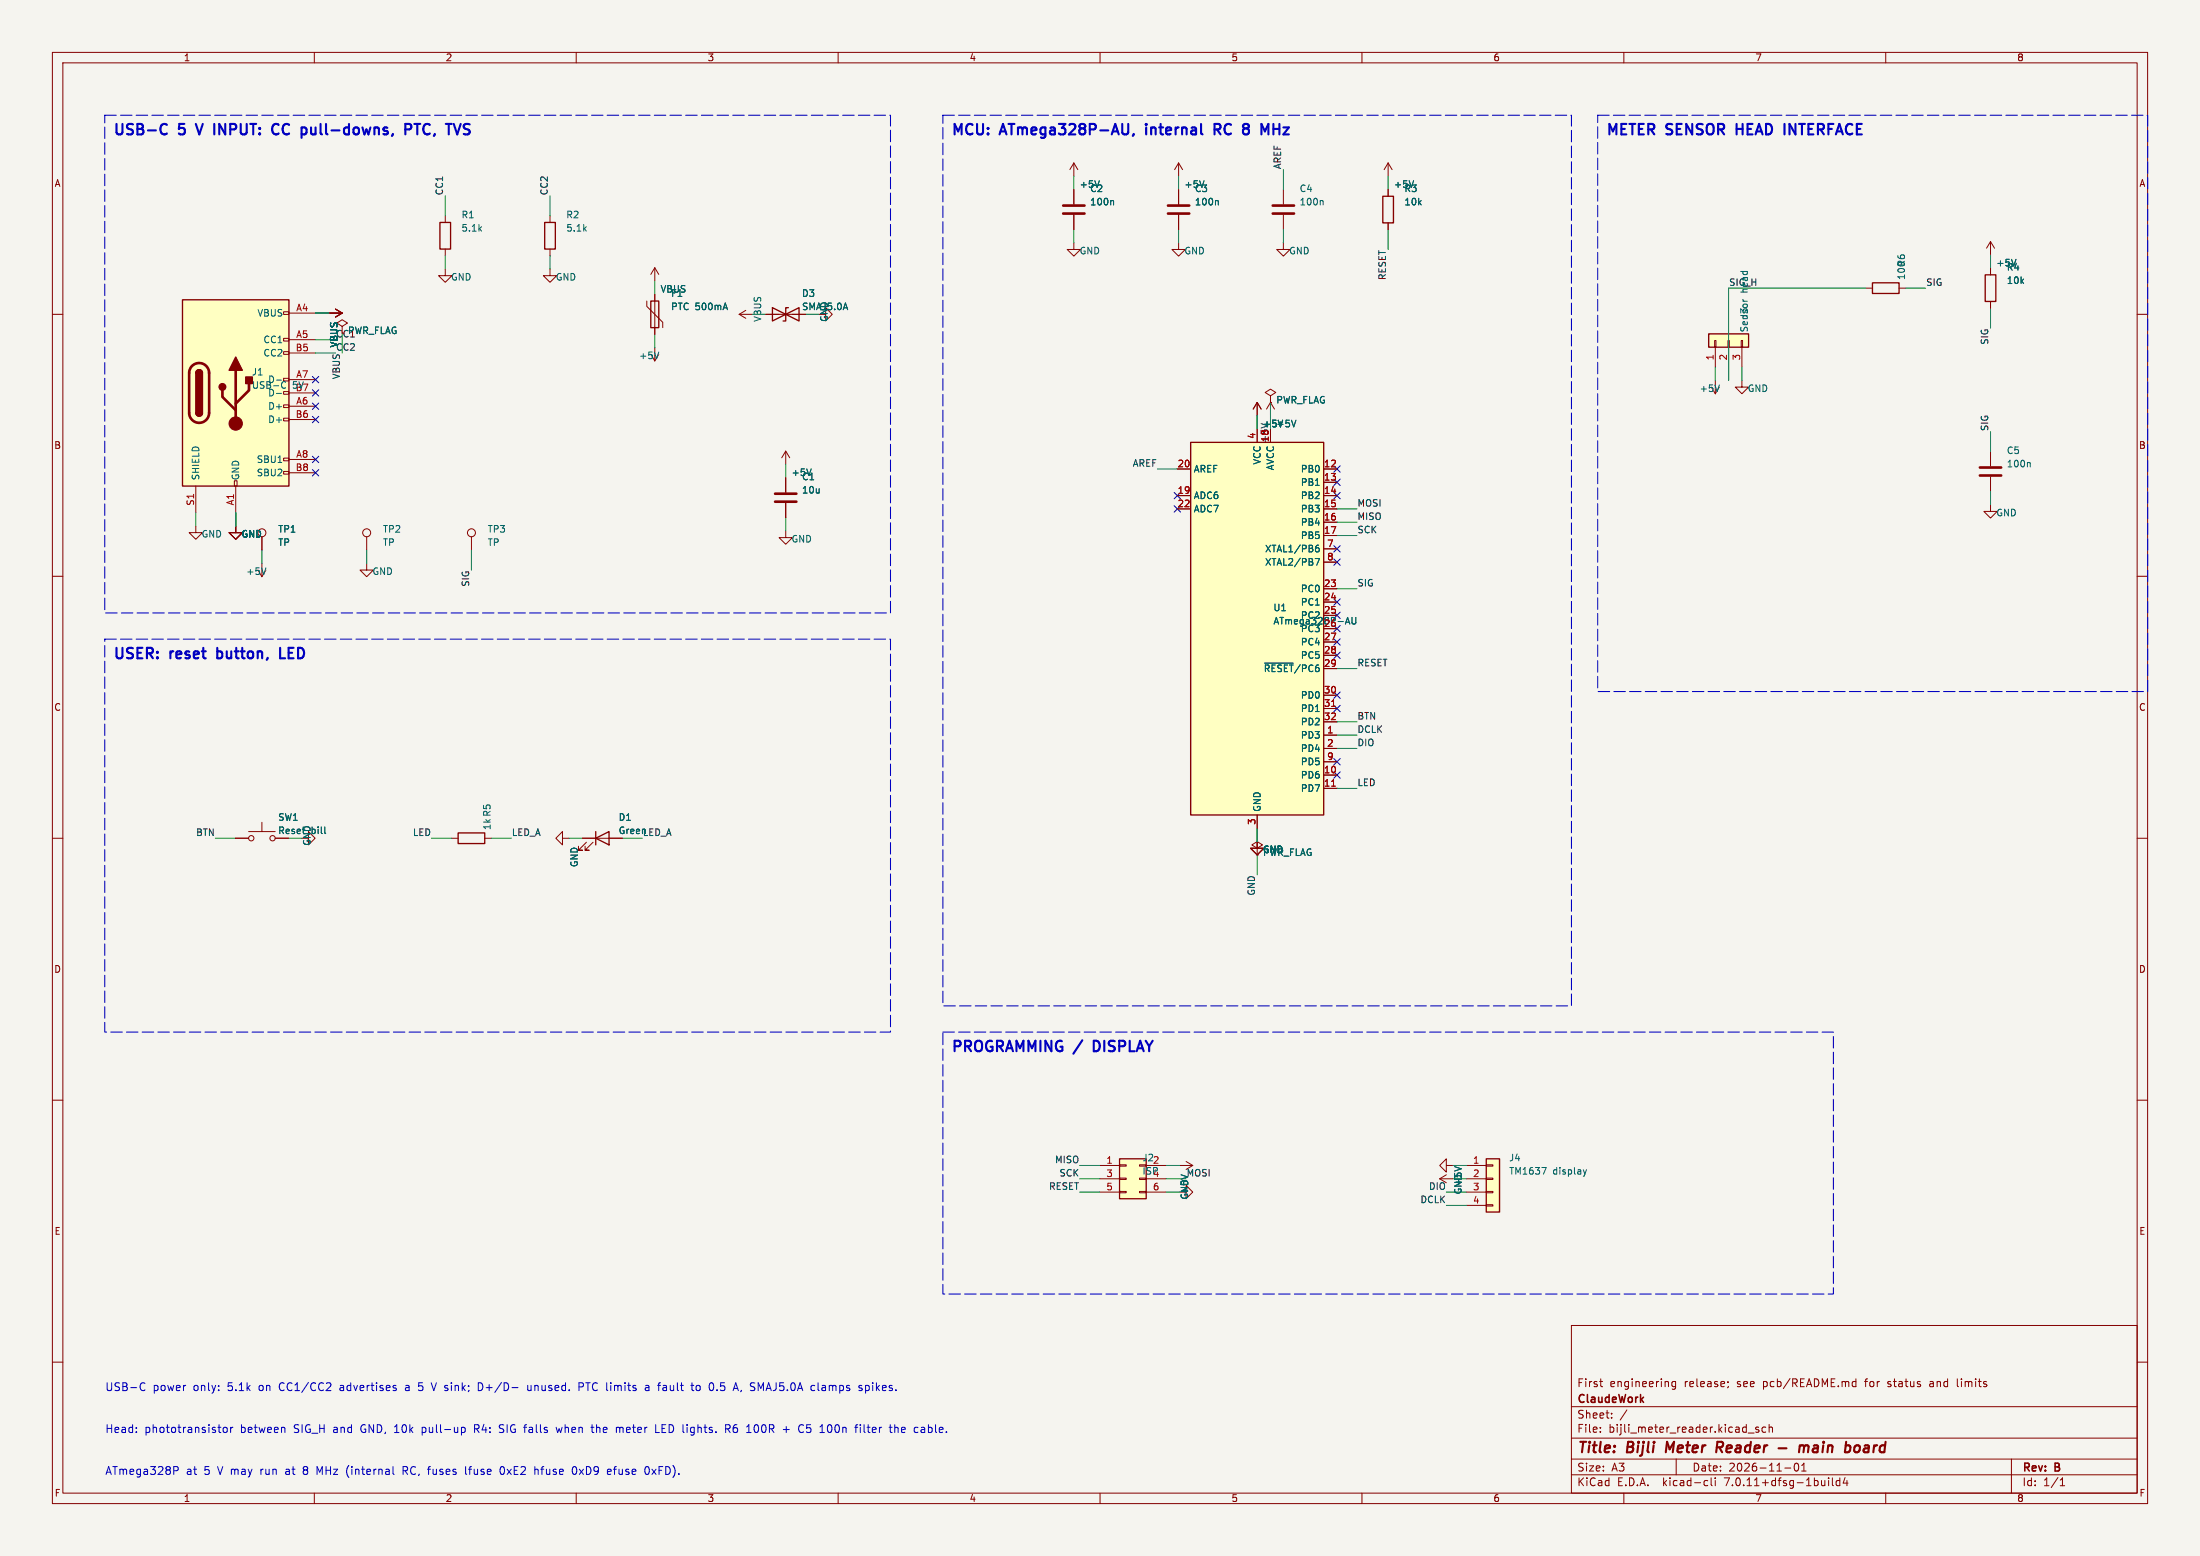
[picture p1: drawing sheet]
<svg xmlns="http://www.w3.org/2000/svg" width="420mm" height="297mm" viewBox="0 0 420 297" stroke-linecap="round" stroke-linejoin="round" font-family="sans-serif">
<path d="M0 0h420v297h-420z" fill="#f5f4ef" stroke="#f5f4ef" stroke-width=".19"/>
<g fill="none" stroke="#840000" stroke-width=".19">
<path d="M10 10h400v277h-400zM12 12h396v273h-396zM60 10v2M110 10v2M160 10v2M210 10v2M260 10v2M310 10v2M360 10v2M205 31.1l-.8 1.3M205 31.1v2.5M205 36.2v2.8"/>
<path d="M205 31.1l.8 1.3M225 31.1l-.8 1.3M225 31.1v2.5M225 36.2v2.8M225 31.1l.8 1.3M245 36.2v2.8M265 31.1l-.8 1.3M265 31.1v2.5M265 36.2v1.3M265 31.1l.8 1.3M10 60h2M54.1 59.5h1.1v.5h-1.1z"/>
<path d="M55.2 59.8h5M62.8 59.8h2.5M64 59l1.3 .8M65.3 59.8l-1.3 .7M85 51.3v1.3h1.3l-1.3 1.3-1.3-1.3h1.3M85 41.2v1.3M85 47.5v1.3M105 51.3v1.3h1.3l-1.3 1.3-1.3-1.3h1.3M105 41.2v1.3M105 47.5v1.3M123.5 57.5v1l3 3v1M125 51.1v2.5"/>
<path d="M125 56.2v7.6M125 51.1l-.8 1.3M125 51.1l.8 1.3M141.1 60h2.5M141.1 60l1.3 .8M142.4 59.2l-1.3 .8M146.2 60h7.6M156.3 60h1.3v-1.3l1.3 1.3-1.3 1.3v-1.3M205 46.3v1.3h1.3l-1.3 1.3-1.3-1.3h1.3M205 41v2.8M225 46.3v1.3h1.3l-1.3 1.3-1.3-1.3h1.3M225 41v2.8"/>
<path d="M245 46.3v1.3h1.3l-1.3 1.3-1.3-1.3h1.3M245 41v2.8M265 42.5v1.3M356.2 55h1.3M362.5 55h1.3M380 46.1v2.5M380 51.2v1.3M380 57.5v1.3M380 46.1l-.8 1.3M380 46.1l.8 1.3M408 60h2M54.1 79.8h1.1v.5h-1.1z"/>
<path d="M54.1 77.3h1.1v.5h-1.1zM54.1 74.7h1.1v.6h-1.1zM54.1 72.2h1.1v.5h-1.1zM54.1 67.1h1.1v.5h-1.1zM54.1 64.6h1.1v.5h-1.1zM55.2 64.8h5M55.2 77.5h5M55.2 72.5h5M55.2 67.4h5M55.2 75h5M65.3 62.3l1-.6-1-.7-1 .7 1 .6v1.3M125 66.3v2.6l.8-1.3"/>
<path d="M240 76.8v2.6M240 76.8l-.8 1.3M240 76.8l.8 1.3M242.5 75.6l1.1-.7-1.1-.6-1 .6 1 .7v1.2M242.5 76.8h.1M242.5 76.8l-.7 1.3M242.5 76.8v2.6M242.5 76.8l.8 1.3M327.3 65h.3v1.3h-.3zM327.5 66.3v3.8M327.5 72.6v2.6l.7-1.3M329.9 65h.2v1.3h-.2z"/>
<path d="M330 66.3v3.8M332.4 65h.3v1.3h-.3zM332.5 72.6v1.3h1.3l-1.3 1.3-1.2-1.3h1.2M332.5 66.3v3.8M37.4 92.8v5.1M44.7 91.8h.6v1h-.6zM45 92.8v5.1M54.1 90h1.1v.5h-1.1zM54.1 87.4h1.1v.6h-1.1zM55.2 87.7h5M55.2 80.1h5M55.2 90.2h5"/>
<path d="M150 86.1v2.6M150 91.2v2.8M150 96v2.8M150 86.1l-.8 1.3M150 86.1l.8 1.3M224.8 89.5h2.5M224.8 94.6h2.5M224.8 97.1h2.5M240 81.9v2.5M252.7 89.5h2.5M252.7 92.1h2.5M252.7 94.6h2.5"/>
<path d="M252.7 97.1h2.5M252.7 99.7h2.5M380 96.4v1.2h1.3l-1.3 1.3-1.3-1.3h1.3M380 86.2v2.8M380 91v2.8M10 110h2M37.4 100.4v1.3h1.2l-1.2 1.2-1.3-1.2h1.3M45 100.4v1.3h1.3l-1.3 1.2-1.3-1.2h1.3M50 102.5v2.5M50 107.5v2.6l.8-1.3M70 107.5v1.3h1.3l-1.3 1.3-1.3-1.3h1.3M70 102.5v2.5"/>
<path d="M90 102.5v2.5M150 101.4v1.2h1.3l-1.3 1.3-1.3-1.3h1.3M252.7 102.2h2.5M252.7 112.4h2.5M252.7 114.9h2.5M252.7 117.5h2.5M252.7 104.8h2.5M252.7 107.3h2.5M408 110h2M252.7 122.5h2.5M252.7 125.1h2.5M252.7 127.6h2.5"/>
<path d="M252.7 132.7h2.5M252.7 135.2h2.5M252.7 137.8h2.5M10 160h2M44.9 160h2.6M47.5 158.7h5M50 157v1.7M52.5 160h2.6M57.6 160h1.3v-1.3l1.3 1.3-1.3 1.3v-1.3M86.2 160h1.3M92.5 160h1.3M107.4 160v-1.3l-1.3 1.3 1.3 1.3v-1.3h1.3"/>
<path d="M111.2 160h7.6M240 155.6v2.5M252.7 140.3h2.5M252.7 147.9h2.5M252.7 150.5h2.5M252.7 142.9h2.5M252.7 145.4h2.5M408 160h2M112 160.8l-1.6 1.5h.8h-.8v-.8M113.2 160.8l-1.5 1.5h.8h-.8v-.8M240 160.6v1.3h1.3l-1.3 1.3-1.3-1.3h1.3l1-.6-1-.7-1 .7 1 .6v1.3M240 163.2h.1"/>
<path d="M10 210h2M408 210h2M209.9 222.5h3.8M209.9 225h3.8M209.9 227.5h3.8M213.7 227.4h1.3v.3h-1.3zM213.7 224.9h1.3v.2h-1.3zM213.7 222.3h1.3v.3h-1.3zM217.5 227.4h1.3v.3h-1.3zM217.5 224.9h1.3v.2h-1.3zM218.8 222.5h3.8M218.8 225h3.8"/>
<path d="M218.8 227.5h3.8M225.2 227.5h1.2v-1.2l1.3 1.2-1.3 1.3v-1.3M225.2 222.5h2.5M226.4 221.7l1.3 .8M227.7 222.5l-1.3 .7M274.8 225h2.6M274.8 225l1.3 .8M276.1 222.5v-1.3l-1.3 1.3 1.3 1.2v-1.2h1.3M276.1 224.2l-1.3 .8M279.9 222.5h3.8M279.9 225h3.8M279.9 227.5h3.8"/>
<path d="M279.9 230.1h3.8M283.7 230h1.3v.2h-1.3zM283.7 227.4h1.3v.3h-1.3zM283.7 224.9h1.3v.2h-1.3zM283.7 222.3h1.3v.3h-1.3zM10 260h2M300 253h108v32h-108zM408 260h2M300 278.5h108M300 274.5h108M300 268.5h108M305.4 263.7h.5"/>
<path d="M305.5 273.2v.2M305.5 272.5v.1M305.7 264.6l.2 .1M307.7 270.5v.2M307.7 269.8v.1M310.6 269.1l-1.3 1.9M319.9 263.8l-.5-.1-.2 .3 .1 .6h.6M319.9 263.7v1.2l-.3 .3-.4-.1M320 278.5v3M329.9 263.8v.1M329.9 264.6l-.1 .3M333.7 273.5h1.2"/>
<path d="M335.7 272.5l-.3-.1-.2 .2v.2l.5 .2v.3h-.5M337.1 272.5l-.4-.1-.3 .3 .1 .6h.6M337.7 272.5l.2-.1 .4 .1 .1 .9M337.7 271.9v1.5M342.7 279.4l.2-.1a.8 .8 0 0 1 .5 .7 .8 .8 0 0 1-.5 .8 1 1 0 0 1-.2-1.4zM343.9 279.7l.5-.4v1.5M353.7 263.8h.6M353.7 264.6h.6M354.3 263.2v1.5M368.4 264.2v.4M373.7 263.2v1.3l.2 .2M384 278.5v6.5"/>
<path d="M60 285v2M110 285v2M160 285v2M210 285v2M260 285v2M300 281.5h108M310 285v2M325.6 282.6l.4 .1M326 283.5l-.4 .1M326.7 282.1v1.3l.2 .2M327.4 282.1v.1M327.4 282.6v1"/>
<path d="M340.7 280.2h1.2M343.9 280.8h.9M349.1 282.1v.1M349.1 282.6v1M349.8 282.1v1.3l.2 .2M351.2 282.7l-.4-.1-.3 .3 .2 .6h.5M351.2 282.1v1.5M352.2 282l-.3 1.1h.9M352.6 282.6v1M360 285v2M393.3 283.6h.9M393.3 282.5l.4-.4v1.5"/>
<circle cx="50" cy="101.7" r=".76"/>
<circle cx="70" cy="101.7" r=".76"/>
<circle cx="90" cy="101.7" r=".76"/>
<circle cx="48" cy="160" r=".51"/>
<circle cx="52" cy="160" r=".51"/>
</g>
<path d="M318.3 275.2l-.3 2M328.2 276.3l.6 .9M328.6 275.2h-.7l-.3 2M328.7 276.2l-1 .1M339.5 276.4h1.6M343.6 276.1a.49 .49 0 0 1 .8 .1M343.6 275.9l-.2 1.3M344.4 276.2a.5 .5 0 0 1 .8-.2l-.1 1.2M344.4 276.2l-.1 1M354.1 276.1a.52 .52 0 0 1 .6-.2 .52 .52 0 0 1 .4 .4l-.1 .5a.6 .6 0 0 1-.9 .3" fill="none" stroke="#840000" stroke-width=".4"/>
<g fill="none" stroke="#006464" stroke-width=".19">
<path d="M209.9 34.5l-.5 1.3M212.4 38.3l.2 .2v.6M229.9 34.5l-.5 1.3M232.4 38.3l.2 .2v.6M252.4 38.3l.2 .2v.6M269.9 34.5l-.5 1.3M332.7 57.1l.1 .3M384.9 49.5l-.5 1.3M52.8 75.1h.9M54 72.9l.5 .1M54.5 74l-.5 .1M125.8 67.2l-.5 1.3"/>
<path d="M328.2 73.5l-.4 1.2M154.9 89.5l-.5 1.3M247.4 80.2l-.4 1.3M387.4 88.3l.2 .2v.6M50.8 108.4l-.5 1.3M251.1 106.6h.8l-.5 1.3M251.2 104.7l.4-.1 .2 .2-.1 .5h-.3l-.2-.1M251.7 104.1h-.3l-.2 .3M257 118.8h.6M257.3 117.8l.4 1.3M258.1 117.8v1.1l.3 .2h.3l.1-.2v-1.1M241.4 126.6h5.5"/>
<path d="M62 158.9l.2 .2M225.5 224.2l1.2 .5M277.7 222.7l1.3 .4M294.3 222.8h.9l-.6 1.3M302.3 223.3l.3 .8M302.6 224.1l-.2 .3M302.9 223.3l-.3 .8"/>
</g>
<g fill="#ffffc2" stroke="#ffffc2" stroke-width=".19">
<path d="M283.7 221.2h2.6v10.2h-2.6z"/>
<path d="M213.7 221.2h5.1v7.6h-5.1z"/>
<path d="M227.3 84.4h25.4v71.2h-25.4z"/>
<path d="M326.2 63.7h7.6v2.6h-7.6z"/>
<path d="M34.8 57.2h20.4v35.6h-20.4z"/>
</g>
<g fill="none" stroke="#840000" stroke-width=".25">
<path d="M264 37.5h2v5h-2zM34.8 57.2h20.4v35.6h-20.4zM84 42.5h2v5h-2zM104 42.5h2v5h-2zM124.2 57.5h1.6v5h-1.6zM147.5 58.7v2.6l5-2.6v2.6zM150.5 58.7h-.5v2.6h-.5M357.5 54h5v2h-5zM379 52.5h2v5h-2zM37.4 78.8a.64 .64 0 0 0 .6 .6 .64 .64 0 0 0 .6-.6M37.4 71.2a.64 .64 0 0 1 .6-.6 .64 .64 0 0 1 .6 .6M326.2 63.7h7.6v2.6h-7.6z"/>
<path d="M227.3 84.4h25.4v71.2h-25.4zM87.5 159h5v2h-5zM113.7 160l2.6-1.3v2.6zM113.7 158.7v2.6M213.7 221.2h5.1v7.6h-5.1zM283.7 221.2h2.6v10.2h-2.6z"/>
</g>
<path d="M254.2 134.8h.7M254.2 150.1h.7" fill="none" stroke="#a90000" stroke-width=".19"/>
<g fill="none" stroke="#840000" stroke-width=".51">
<path d="M203 39.2h4M223 39.2h4M243 39.2h4M203 40.8h4M223 40.8h4M243 40.8h4M36.7 69.8a1.9 1.9 0 0 1 2-.4 1.9 1.9 0 0 1 1.2 1.8v7.6a1.91 1.91 0 0 1-1.9 1.9 1.91 1.91 0 0 1-1.9-1.9v-7.8l.2-.6zM42.5 74.5v1.3l2.5 2.5M45 70.7v10.1M47.5 73.2v1.3l-2.5 2.5M148 95.8h4M148 94.2h4"/>
<path d="M378 90.8h4M378 89.2h4"/>
</g>
<g fill="#840000" stroke="#840000" stroke-width=".25">
<path d="M37.4 78.8h1.2a.64 .64 0 0 1-.6 .6 .64 .64 0 0 1-.6-.6z"/>
<path d="M37.4 71.2h1.2v7.6h-1.2z"/>
<path d="M37.6 70.7a.64 .64 0 0 1 .7-.1 .64 .64 0 0 1 .3 .6h-1.2z"/>
<path d="M45 68.1l1.3 2.6h-2.6z"/>
<path d="M46.9 72h1.3v1.2h-1.3z"/>
<circle cx="42.5" cy="73.9" r=".63"/>
</g>
<circle cx="45" cy="80.8" r="1.27" fill="#840000" stroke="#840000" stroke-width=".19"/>
<g fill="none" stroke="#0000c2" stroke-width=".4">
<path d="M31 23.7a.7 .7 0 0 1 .9 .1M31.9 25.5a.7 .7 0 0 1-.9 .1M37.4 23.7l.6 2M52.3 23.7a.7 .7 0 0 1 .9 .1M53.2 25.5a.7 .7 0 0 1-.9 .1M59.4 25.4l.3 .3 .4-.1M77.4 24.7h.7a.54 .54 0 0 0 .4-.5 .54 .54 0 0 0-.4-.5h-.7v2M79.1 23.7h1.1M79.7 23.7v2M88.5 24.2a.96 .96 0 0 0 1 .6 .48 .48 0 0 1 .2 .5 .48 .48 0 0 1-.4 .4l-.8-.1M89.7 23.7h-.8l-.4 .3M215.4 23.7v1.6l-.4 .4"/>
<path d="M216.4 25.6l-.2 .3M218.8 23.7v.1M218.8 24.3v1.4M218.8 23.7h.1l-.1 .1M232.3 24.7l.7 1M232.8 23.7h-.9v2M232.8 24.6l-.9 .1M238.3 23.8v.5M238.3 24.7v.8M243.1 24.6h1.1M243.1 23.7v2M331.5 23.7v2"/>
<path d="M331.5 24.6h1.2M41.5 123.7v2M41.5 125.6l.2 .1M41.7 124.3l-.2 .1M53.5 123.7v2h.9M209.3 198.7h-.5v2h.5"/>
</g>
<g fill="none" stroke="#0000c2" stroke-width=".19">
<path d="M27 264l.4-.1 .3 .2M27.7 265.3l-.3 .1h-.4M33.2 279.9h.5l.3 .3-.1 .5h-.7M41.6 272.4h.6M42 273.4h.2M42.7 272.5l.4-.1 .3 .3v.5l-.3 .2h-.4l-.1-.2zM44 272.4v1M44.5 272.4l-.3 .1-.2 .2M66.6 279.7l-.4 .7M75.6 265v.4M77.5 264.9v.5M77.5 279.9h-.5v1.5"/>
<path d="M79.9 265.3l.2 .1M80.6 272.4v1.5M80.6 273.4h.1M80.7 263.9h-.7l-.1 .8 .2-.2M80.7 272.4l-.1 .1M82.3 263.9l.5 1.5M88.1 272.5l.4-.1 .3 .3-.1 .7h-.6M88.9 279.9v1.3l.2 .2M90.6 272.7h.6M91.2 271.9h-.6v1.5M92 264.2l-.3-.3h-.4v1.5h.4l.3-.2M95.3 273.4h.6"/>
<path d="M96 271.9h-.4l-.3 .3 .2 .4 .4 .1M97.7 264.9h1.2M100.7 264.4l.1 1h.4l.2-.1M101.4 264.4v1M106.2 272.4l.3 1 .2-.7 .3 .7M109.6 279.9a.8 .8 0 0 1 .5 .8 .8 .8 0 0 1-.5 .7M110.5 264.7h.7l.2-.3-.1-.3-.2-.2h-.6v1.5M112.8 272.4h.6M113.1 273.4h.3M117.5 279.9l-.2 .3v1.2M117.9 272.4h.2l.2 .3M118.3 272.7v.7"/>
<path d="M118.7 272.4h-.2l-.2 .3M123.2 264.5h.6l.1 .9M123.9 264.8l-.5 .1a.29 .29 0 0 0-.2 .3 .29 .29 0 0 0 .2 .2h.5M125.2 273.4h.7M126.7 265.4h.4M126.7 264.9h.4M126.7 264.4l.5 .1M131.9 264.4h.6M132.3 265.4h.2M133.7 264.7l-.3-.3-.4 .1-.1 .2 .1 .7h.4l.3-.2M136.9 265.3v.1M138.5 272.7h.7l.2-.3-.1-.3-.2-.2h-.6v1.5"/>
<path d="M138.9 272.7l.5 .7M140.1 272.6l-.1 .2M140.2 272.1a1.17 1.17 0 0 0-.1 1.3M141.5 265.4l-.1 .3M144.3 271.9a.94 .94 0 0 0 0 1.5M149.5 272.9h1.2M154 273.3l.5 .1M154.7 271.9h-.7v.8l.5-.2M157.1 264.4l-.1 .1M157.1 264.9a.29 .29 0 0 0-.2 .3 .29 .29 0 0 0 .2 .2M158.3 271.9l.4 .2 .1 .4M158.8 272.9l-.1 .4-.4 .1"/>
<path d="M165 271.9v1.3l.2 .2M165.2 264.5l.5-.1 .3 .3-.2 .7h-.6M165.2 264.4v1.5M170.9 272.5h.5l.1 .9M172.3 272.4l-.2 .3v.5l.2 .2M172.8 272.8l-.7 .1M176.5 272.5v.9M176.5 273.4h-.1M176.5 272.8l-.1 .1M58 280.1v.3M58 280.7v.6M61 281l-.5-1.1v1.5"/>
<path d="M66.2 281.4l.4 .6M77 280.7h.5M77.3 280.7l.5 .7M89.5 280.4h.5M89.7 280v1.4M95.7 280l.1-.1a.8 .8 0 0 1 .5 .8 .8 .8 0 0 1-.5 .7 1 1 0 0 1-.1-1.4zM102.3 280.4h.2l.2 .3v.7M103.2 280.4h.6M117.1 280.4h.6M123.8 280.1l.2 .4-.2 .8M124.5 280.4l.7 1M125.2 280.4l-.7 1"/>
</g>
<path d="M20 22h150v95h-150v-95M180 22h120v170h-120v-170M305 22h105v110h-105v-110M20 122h150v75h-150v-75M180 197h170v50h-170v-50" fill="none" stroke="#0000c2" stroke-width=".2" stroke-dasharray="2.2 .8"/>
<g fill="none" stroke="#009600" stroke-width=".19">
<path d="M85 37.4v3.8M105 37.4v3.8M205 33.6v2.6M225 33.6v2.6M245 32.4v3.8M265 33.6v2.6M60.2 59.8h2.6M85 48.8v2.5M105 48.8v2.5M125 53.6v2.6M143.6 60h2.6M205 43.8v2.5"/>
<path d="M225 43.8v2.5M245 43.8v2.5M265 43.8v3.8M356.2 55h-26.2v17.6M363.8 55h3.8M380 48.6v2.6M380 58.8v3.8M60.2 64.8h3.8M60.2 67.4h3.8M65.3 63.6v3.8M125 63.8v2.5M240 79.4v2.5"/>
<path d="M242.5 76.8v5.1M327.5 70.1v2.5M332.5 70.1v2.5M37.4 97.9v2.5M45 97.9v2.5M150 88.7v2.5M150 98.8v2.6M221 89.5h3.8M255.2 97.1h3.8M255.2 99.7h3.8M380 82.4v3.8M380 93.8v2.6"/>
<path d="M50 105v2.5M70 105v2.5M90 105v3.8M255.2 102.2h3.8M255.2 112.4h3.8M255.2 127.6h3.8M255.2 137.8h3.8M41.1 160h3.8M82.4 160h3.8M93.8 160h3.8M108.7 160h2.5M118.8 160h3.8"/>
<path d="M240 158.1v2.5M255.2 140.3h3.8M255.2 142.9h3.8M255.2 150.5h3.8M240 163.2v3.8M206.1 222.5h3.8M206.1 227.5h3.8M206.1 225h3.8M222.6 222.5h2.6M222.6 227.5h2.6M222.6 225h3.8M276.1 227.5h3.8"/>
<path d="M276.1 230.1h3.8M277.4 222.5h2.5M277.4 225h2.5"/>
</g>
<g fill="none" stroke="#000084" stroke-width=".19">
<path d="M59.6 79.5l1.2 1.2M59.6 71.9l1.2 1.2M59.6 76.9l1.2 1.2M59.6 74.4l1.2 1.2M60.8 79.5l-1.2 1.2M60.8 71.9l-1.2 1.2M60.8 76.9l-1.2 1.2M60.8 74.4l-1.2 1.2M59.6 87.1l1.2 1.2M59.6 89.6l1.2 1.2M60.8 87.1l-1.2 1.2M60.8 89.6l-1.2 1.2"/>
<path d="M224.2 94l1.2 1.2M224.2 96.5l1.2 1.2M225.4 94l-1.2 1.2M225.4 96.5l-1.2 1.2M254.6 94l1.2 1.2M254.6 88.9l1.2 1.2M254.6 91.5l1.2 1.2M255.8 94l-1.2 1.2M255.8 88.9l-1.2 1.2M255.8 91.5l-1.2 1.2M254.6 116.9l1.2 1.2M254.6 119.4l1.2 1.2"/>
<path d="M254.6 114.3l1.2 1.2M254.6 104.2l1.2 1.2M254.6 106.7l1.2 1.2M255.8 116.9l-1.2 1.2M255.8 119.4l-1.2 1.2M255.8 114.3l-1.2 1.2M255.8 104.2l-1.2 1.2M255.8 106.7l-1.2 1.2M254.6 134.6l1.2 1.2M254.6 132.1l1.2 1.2M254.6 124.5l1.2 1.2M254.6 121.9l1.2 1.2"/>
<path d="M255.8 134.6l-1.2 1.2M255.8 132.1l-1.2 1.2M255.8 124.5l-1.2 1.2M255.8 121.9l-1.2 1.2M254.6 144.8l1.2 1.2M254.6 147.3l1.2 1.2M255.8 144.8l-1.2 1.2M255.8 147.3l-1.2 1.2"/>
</g>
<g font-size="2.8" fill="#0000c2">
<text x="21.5" y="26.3">USB-C</text>
<text x="34.3" y="26.3">5</text>
<text x="38.5" y="26.3">V</text>
<text x="42.6" y="26.3">INPUT:</text>
<text x="54.5" y="26.3">CC</text>
<text x="60.8" y="26.3">pull-downs,</text>
<text x="81.4" y="26.3">PTC,</text>
<text x="181.5" y="26.3">MCU:</text>
<text x="191.2" y="26.3">ATmega328P-AU,</text>
<text x="219.7" y="26.3">internal</text>
<text x="233.5" y="26.3">RC</text>
<text x="239.8" y="26.3">8</text>
<text x="244.1" y="26.3">MHz</text>
<text x="306.5" y="26.3">METER</text>
<text x="318.3" y="26.3">SENSOR</text>
<text x="332.4" y="26.3">HEAD</text>
<text x="342.3" y="26.3">INTERFACE</text>
<text x="21.5" y="126.4">USER:</text>
<text x="32.6" y="126.4">reset</text>
<text x="42.3" y="126.4">button,</text>
<text x="55.1" y="126.4">LED</text>
<text x="181.5" y="201.4">PROGRAMMING /</text>
<text x="209.7" y="201.4">DISPLAY</text>
</g>
<g font-size="2.8" fill="#840000">
<text x="301" y="277.9">Title:</text>
<text x="310.6" y="277.9">Bijli</text>
<text x="318.9" y="277.9">Meter</text>
<text x="329.3" y="277.9">Reader</text>
<text x="346.7" y="277.9">main</text>
<text x="356.3" y="277.9">board</text>
</g>
<g font-size="2.1" fill="#0000c2">
<text x="20" y="265.7">USB-C</text>
<text x="29.2" y="265.7">power</text>
<text x="37" y="265.7">only:</text>
<text x="43.6" y="265.7">5.1k</text>
<text x="49.7" y="265.7">on</text>
<text x="53.7" y="265.7">CC1/CC2</text>
<text x="65.4" y="265.7">advertises</text>
<text x="78.1" y="265.7">a</text>
<text x="80.8" y="265.7">5</text>
<text x="83.5" y="265.7">V sink;</text>
<text x="92.6" y="265.7">D+/D-</text>
<text x="102.2" y="265.7">unused.</text>
<text x="112.1" y="265.7">PTC limits</text>
<text x="125.1" y="265.7">a</text>
<text x="127.8" y="265.7">fault</text>
<text x="134.3" y="265.7">to</text>
<text x="137.8" y="265.7">0.5</text>
<text x="142.7" y="265.7">A, SMAJ5.0A</text>
<text x="157.7" y="265.7">clamps</text>
<text x="167" y="265.7">spikes.</text>
<text x="20" y="273.7">Head:</text>
<text x="27.6" y="273.7">phototransistor</text>
<text x="46" y="273.7">between</text>
<text x="56.3" y="273.7">SIG_H and</text>
<text x="69.3" y="273.7">GND, 10k</text>
<text x="81.2" y="273.7">pull-up</text>
<text x="91.4" y="273.7">R4:</text>
<text x="96.3" y="273.7">SIG falls</text>
<text x="107.6" y="273.7">when</text>
<text x="114.5" y="273.7">the</text>
<text x="119.3" y="273.7">meter</text>
<text x="126.9" y="273.7">LED lights.</text>
<text x="140.6" y="273.7">R6</text>
<text x="144.8" y="273.7">100R</text>
<text x="151.9" y="273.7">+</text>
<text x="155.1" y="273.7">C5</text>
<text x="159.3" y="273.7">100n</text>
<text x="166.2" y="273.7">filter</text>
<text x="173" y="273.7">the</text>
<text x="177.8" y="273.7">cable.</text>
<text x="20" y="281.7">ATmega328P</text>
<text x="35.5" y="281.7">at</text>
<text x="39" y="281.7">5</text>
<text x="41.8" y="281.7">V may</text>
<text x="50.1" y="281.7">run</text>
<text x="55.1" y="281.7">at</text>
<text x="58.6" y="281.7">8</text>
<text x="61.3" y="281.7">MHz</text>
<text x="67.1" y="281.7">(internal</text>
<text x="78.1" y="281.7">RC, fuses</text>
<text x="90.3" y="281.7">lfuse</text>
<text x="97.1" y="281.7">0xE2</text>
<text x="103.8" y="281.7">hfuse</text>
<text x="111.2" y="281.7">0xD9</text>
<text x="118.1" y="281.7">efuse</text>
<text x="125.4" y="281.7">0xFD).</text>
</g>
<g font-size="2.1" fill="#840000">
<text x="301" y="268.2">ClaudeWork</text>
<text x="301" y="265">First</text>
<text x="307.3" y="265">engineering</text>
<text x="321.6" y="265">release;</text>
<text x="331.7" y="265">see</text>
<text x="336.8" y="265">pcb/README.md</text>
<text x="356.5" y="265">for</text>
<text x="360.9" y="265">status</text>
<text x="369.1" y="265">and</text>
<text x="374.5" y="265">limits</text>
<text x="301" y="273.7">File:</text>
<text x="301" y="271">Sheet:</text>
<text x="307.1" y="273.7">bijli_meter_reader.kicad_sch</text>
<text x="301" y="281.1">Size:</text>
<text x="307.6" y="281.1">A3</text>
<text x="323" y="281.1">Date:</text>
<text x="330" y="281.1">2026-11-01</text>
<text x="386" y="281.3">Rev:</text>
<text x="392.4" y="281.3">B</text>
<text x="301" y="283.9">KiCad</text>
<text x="308.7" y="283.9">E.D.A.</text>
<text x="317.6" y="283.9">kicad-cli</text>
<text x="329.5" y="283.9">7.0.11+dfsg-1build4</text>
<text x="386" y="283.9">Id:</text>
<text x="390.1" y="283.9">1/1</text>
</g>
<g font-size="1.8" fill="#840000">
<text x="35" y="11.9">1</text>
<text x="85" y="11.9">2</text>
<text x="135" y="11.9">3</text>
<text x="185" y="11.9">4</text>
<text x="235" y="11.9">5</text>
<text x="285" y="11.9">6</text>
<text x="335" y="11.9">7</text>
<text x="385" y="11.9">8</text>
<text x="10.3" y="35.9">A</text>
<text x="408.3" y="35.9">A</text>
<text x="64" y="64.5">CC1</text>
<text x="10.3" y="85.9">B</text>
<text x="408.2" y="85.9">B</text>
<text x="243" y="119.4">ATmega328P-AU</text>
<text x="10.3" y="135.9">C</text>
<text x="408.2" y="135.9">C</text>
<text x="10.3" y="185.9">D</text>
<text x="408.2" y="185.9">D</text>
<text x="10.3" y="235.9">E</text>
<text x="408.3" y="235.9">E</text>
<text x="10.3" y="285.9">F</text>
<text x="35" y="286.9">1</text>
<text x="85" y="286.9">2</text>
<text x="135" y="286.9">3</text>
<text x="185" y="286.9">4</text>
<text x="235" y="286.9">5</text>
<text x="285" y="286.9">6</text>
<text x="335" y="286.9">7</text>
<text x="385" y="286.9">8</text>
<text x="408.3" y="285.9">F</text>
</g>
<g font-size="1.8" fill="#0f0f0f">
<text x="244.7" y="32.4" transform="rotate(-90 244.7 32.4)">AREF</text>
<text x="84.7" y="37.4" transform="rotate(-90 84.7 37.4)">CC1</text>
<text x="104.7" y="37.4" transform="rotate(-90 104.7 37.4)">CC2</text>
<text x="264.7" y="53.6" transform="rotate(-90 264.7 53.6)">RESET</text>
<text x="330" y="54.7">SIG_H</text>
<text x="333.9" y="55.9" transform="rotate(-90 333.9 55.9)">head</text>
<text x="367.6" y="54.7">SIG</text>
<text x="379.7" y="65.9" transform="rotate(-90 379.7 65.9)">SIG</text>
<text x="64" y="67">CC2</text>
<text x="65" y="72.5" transform="rotate(-90 65 72.5)">VBUS</text>
<text x="379.7" y="82.4" transform="rotate(-90 379.7 82.4)">SIG</text>
<text x="216.2" y="89.2">AREF</text>
<text x="259" y="96.8">MOSI</text>
<text x="259" y="99.3">MISO</text>
<text x="259" y="101.9">SCK</text>
<text x="89.7" y="112.1" transform="rotate(-90 89.7 112.1)">SIG</text>
<text x="259" y="112">SIG</text>
<text x="259" y="127.3">RESET</text>
<text x="259" y="137.4">BTN</text>
<text x="259" y="142.5">DIO</text>
<text x="259" y="140">DCLK</text>
<text x="259" y="150.1">LED</text>
<text x="37.3" y="159.7">BTN</text>
<text x="78.7" y="159.7">LED</text>
<text x="97.6" y="159.7">LED_A</text>
<text x="118" y="159.4">GreenLED_A</text>
<text x="239.7" y="171.1" transform="rotate(-90 239.7 171.1)">GND</text>
<text x="200.2" y="227.2">RESET</text>
<text x="201.3" y="222.1">MISO</text>
<text x="202.2" y="224.7">SCK</text>
<text x="226.4" y="224.7">MOSI</text>
<text x="272.7" y="227.2">DIO</text>
<text x="271.1" y="229.7">DCLK</text>
</g>
<g font-size="1.8" fill="#006464">
<text x="88" y="41.9">R1</text>
<text x="108" y="41.9">R2</text>
<text x="206" y="36.1">+5V</text>
<text x="208" y="36.9">C2</text>
<text x="208" y="39.4">100n</text>
<text x="226" y="36.1">+5V</text>
<text x="228" y="36.9">C3</text>
<text x="228" y="39.4">100n</text>
<text x="248" y="36.9">C4</text>
<text x="248" y="39.4">100n</text>
<text x="266" y="36.1">+5V</text>
<text x="268" y="36.9">R3</text>
<text x="268" y="39.4">10k</text>
<text x="88" y="44.4">5.1k</text>
<text x="108" y="44.4">5.1k</text>
<text x="86" y="53.8">GND</text>
<text x="106" y="53.8">GND</text>
<text x="206" y="48.8">GND</text>
<text x="226" y="48.8">GND</text>
<text x="246" y="48.8">GND</text>
<text x="363.9" y="53.5" transform="rotate(-90 363.9 53.5)">100R6</text>
<text x="381" y="51.1">+5V</text>
<text x="383" y="51.9">R4</text>
<text x="126" y="56.1">VBUS</text>
<text x="128" y="56.9">F1</text>
<text x="128" y="59.4">PTC 500mA</text>
<text x="153" y="56.9">D3</text>
<text x="153" y="59.4">SMAJ5.0A</text>
<text x="383" y="54.4">10k</text>
<text x="49" y="60.6">VBUS</text>
<text x="50.2" y="65.7">CC1</text>
<text x="66.3" y="64">PWR_FLAG</text>
<text x="145.5" y="61.5" transform="rotate(-90 145.5 61.5)">VBUS</text>
<text x="158.2" y="61.5" transform="rotate(-90 158.2 61.5)">GND</text>
<text x="333.9" y="63.5" transform="rotate(-90 333.9 63.5)">Sensor</text>
<text x="333.9" y="61" transform="rotate(-90 333.9 61)">J3</text>
<text x="48" y="71.9">J1</text>
<text x="50.2" y="68.2">CC2</text>
<text x="64.6" y="66.4" transform="rotate(-90 64.6 66.4)">VBUS</text>
<text x="121.9" y="68.8">+5V</text>
<text x="48" y="74.4">USB-C</text>
<text x="51.1" y="73.3">D-</text>
<text x="51.1" y="75.9">D-</text>
<text x="55.8" y="74.4">5V</text>
<text x="56.4" y="74.7">B7</text>
<text x="243.5" y="77.2">PWR_FLAG</text>
<text x="324.4" y="75">+5V</text>
<text x="333.6" y="75">GND</text>
<text x="51.1" y="78.4">D+</text>
<text x="51.1" y="80.9">D+</text>
<text x="241" y="81.8">+5V+5V</text>
<text x="48.9" y="88.6">SBU1</text>
<text x="240.9" y="88.8" transform="rotate(-90 240.9 88.8)">VCC</text>
<text x="242.2" y="84.7" transform="rotate(-90 242.2 84.7)">+5V</text>
<text x="243.4" y="89.9" transform="rotate(-90 243.4 89.9)">AVCC</text>
<text x="383" y="86.9">C5</text>
<text x="383" y="89.4">100n</text>
<text x="38.2" y="91.8" transform="rotate(-90 38.2 91.8)">SHIELD</text>
<text x="45.9" y="91.8" transform="rotate(-90 45.9 91.8)">GND</text>
<text x="48.9" y="91.1">SBU2</text>
<text x="151" y="91.1">+5V</text>
<text x="153" y="91.9">C1</text>
<text x="153" y="94.4">10u</text>
<text x="227.8" y="95.5">ADC6</text>
<text x="227.8" y="90.4">AREF</text>
<text x="248.2" y="90.4">PB0</text>
<text x="248.2" y="92.9">PB1</text>
<text x="248.2" y="95.5">PB2</text>
<text x="53" y="101.9">TP1</text>
<text x="73" y="101.9">TP2</text>
<text x="93" y="101.9">TP3</text>
<text x="227.8" y="98">ADC7</text>
<text x="248.2" y="98">PB3</text>
<text x="248.2" y="100.5">PB4</text>
<text x="381" y="98.8">GND</text>
<text x="38.4" y="102.8">GND</text>
<text x="46" y="102.8">GND</text>
<text x="53" y="104.4">TP</text>
<text x="73" y="104.4">TP</text>
<text x="93" y="104.4">TP</text>
<text x="151" y="103.8">GND</text>
<text x="241.4" y="105.6">XTAL1/PB6</text>
<text x="248.2" y="103.1">PB5</text>
<text x="46.9" y="109.9">+5V</text>
<text x="71" y="109.9">GND</text>
<text x="241.4" y="108.2">XTAL2/PB7</text>
<text x="248.2" y="113.2">PC0</text>
<text x="243" y="116.9">U1</text>
<text x="248.2" y="115.8">PC1</text>
<text x="248.2" y="118.3">PC2</text>
<text x="248.2" y="120.9">PC3</text>
<text x="248.2" y="123.4">PC4</text>
<text x="248.2" y="125.9">PC5</text>
<text x="241.2" y="128.5">~{RESET}/PC6</text>
<text x="248.2" y="133.6">PD0</text>
<text x="248.2" y="136.1">PD1</text>
<text x="248.2" y="141.2">PD3</text>
<text x="248.2" y="143.7">PD4</text>
<text x="248.2" y="138.6">PD2</text>
<text x="248.2" y="148.8">PD6</text>
<text x="248.2" y="146.3">PD5</text>
<text x="240.9" y="155.1" transform="rotate(-90 240.9 155.1)">GND</text>
<text x="248.2" y="151.3">PD7</text>
<text x="53" y="156.9">SW1</text>
<text x="53" y="159.4">Reset</text>
<text x="59.4" y="159.4">bill</text>
<text x="59.5" y="161.5" transform="rotate(-90 59.5 161.5)">GND</text>
<text x="93.9" y="158.5" transform="rotate(-90 93.9 158.5)">1k R5</text>
<text x="118" y="156.9">D1</text>
<text x="118" y="159.4">Green</text>
<text x="110.5" y="165.6" transform="rotate(-90 110.5 165.6)">GND</text>
<text x="241" y="163.6">PWR_FLAG</text>
<text x="241" y="163">GND</text>
<text x="218" y="221.9">J22</text>
<text x="288" y="221.9">J4</text>
<text x="218" y="224.4">ISP</text>
<text x="220" y="224.7">4</text>
<text x="279.2" y="226.5" transform="rotate(-90 279.2 226.5)">+5V</text>
<text x="288" y="224.4">TM1637</text>
<text x="296.4" y="224.4">display</text>
<text x="227" y="229.1" transform="rotate(-90 227 229.1)">GND</text>
<text x="227" y="228.1" transform="rotate(-90 227 228.1)">+5V</text>
<text x="279.2" y="228.1" transform="rotate(-90 279.2 228.1)">GND</text>
</g>
<g font-size="1.8" fill="#a90000">
<text x="56.4" y="59.5">A4</text>
<text x="56.4" y="64.6">A5</text>
<text x="56.4" y="67.1">B5</text>
<text x="327.2" y="68.9" transform="rotate(-90 327.2 68.9)">1</text>
<text x="329.7" y="68.9" transform="rotate(-90 329.7 68.9)">2</text>
<text x="332.3" y="68.9" transform="rotate(-90 332.3 68.9)">3</text>
<text x="56.4" y="77.3">A6</text>
<text x="56.4" y="72.2">A7</text>
<text x="56.4" y="79.8">B6</text>
<text x="239.7" y="83.9" transform="rotate(-90 239.7 83.9)">4</text>
<text x="56.4" y="90">B8</text>
<text x="56.4" y="87.4">A8</text>
<text x="224.7" y="89.3">20</text>
<text x="242.3" y="84.5" transform="rotate(-90 242.3 84.5)">18</text>
<text x="252.7" y="89.3">12</text>
<text x="224.7" y="94.3">19</text>
<text x="252.7" y="91.8">13</text>
<text x="252.7" y="94.3">14</text>
<text x="37.1" y="96.6" transform="rotate(-90 37.1 96.6)">S1</text>
<text x="44.7" y="96.6" transform="rotate(-90 44.7 96.6)">A1</text>
<text x="224.7" y="96.9">22</text>
<text x="252.7" y="96.9">15</text>
<text x="252.7" y="99.4">16</text>
<text x="252.7" y="102">17</text>
<text x="253.3" y="104.5">7</text>
<text x="253.3" y="107">8</text>
<text x="252.7" y="112.1">23</text>
<text x="252.7" y="114.7">24</text>
<text x="252.7" y="117.2">25</text>
<text x="252.7" y="119.7">26</text>
<text x="252.7" y="122.3">27</text>
<text x="252.7" y="124.8">28</text>
<text x="252.7" y="127.4">29</text>
<text x="252.7" y="132.4">30</text>
<text x="252.7" y="135">31</text>
<text x="252.7" y="137.5">32</text>
<text x="253.3" y="140.1">1</text>
<text x="253.3" y="142.6">2</text>
<text x="252.7" y="147.7">10</text>
<text x="253.3" y="145.1">9</text>
<text x="252.7" y="150.2">11</text>
<text x="239.7" y="157.5" transform="rotate(-90 239.7 157.5)">3</text>
<text x="211.1" y="222.2">1</text>
<text x="211.1" y="224.7">3</text>
<text x="211.1" y="227.3">5</text>
<text x="220" y="227.3">6</text>
<text x="281.1" y="222.2">1</text>
<text x="281.1" y="224.7">2</text>
<text x="281.1" y="227.3">3</text>
<text x="281.1" y="229.8">4</text>
</g>
</svg>
